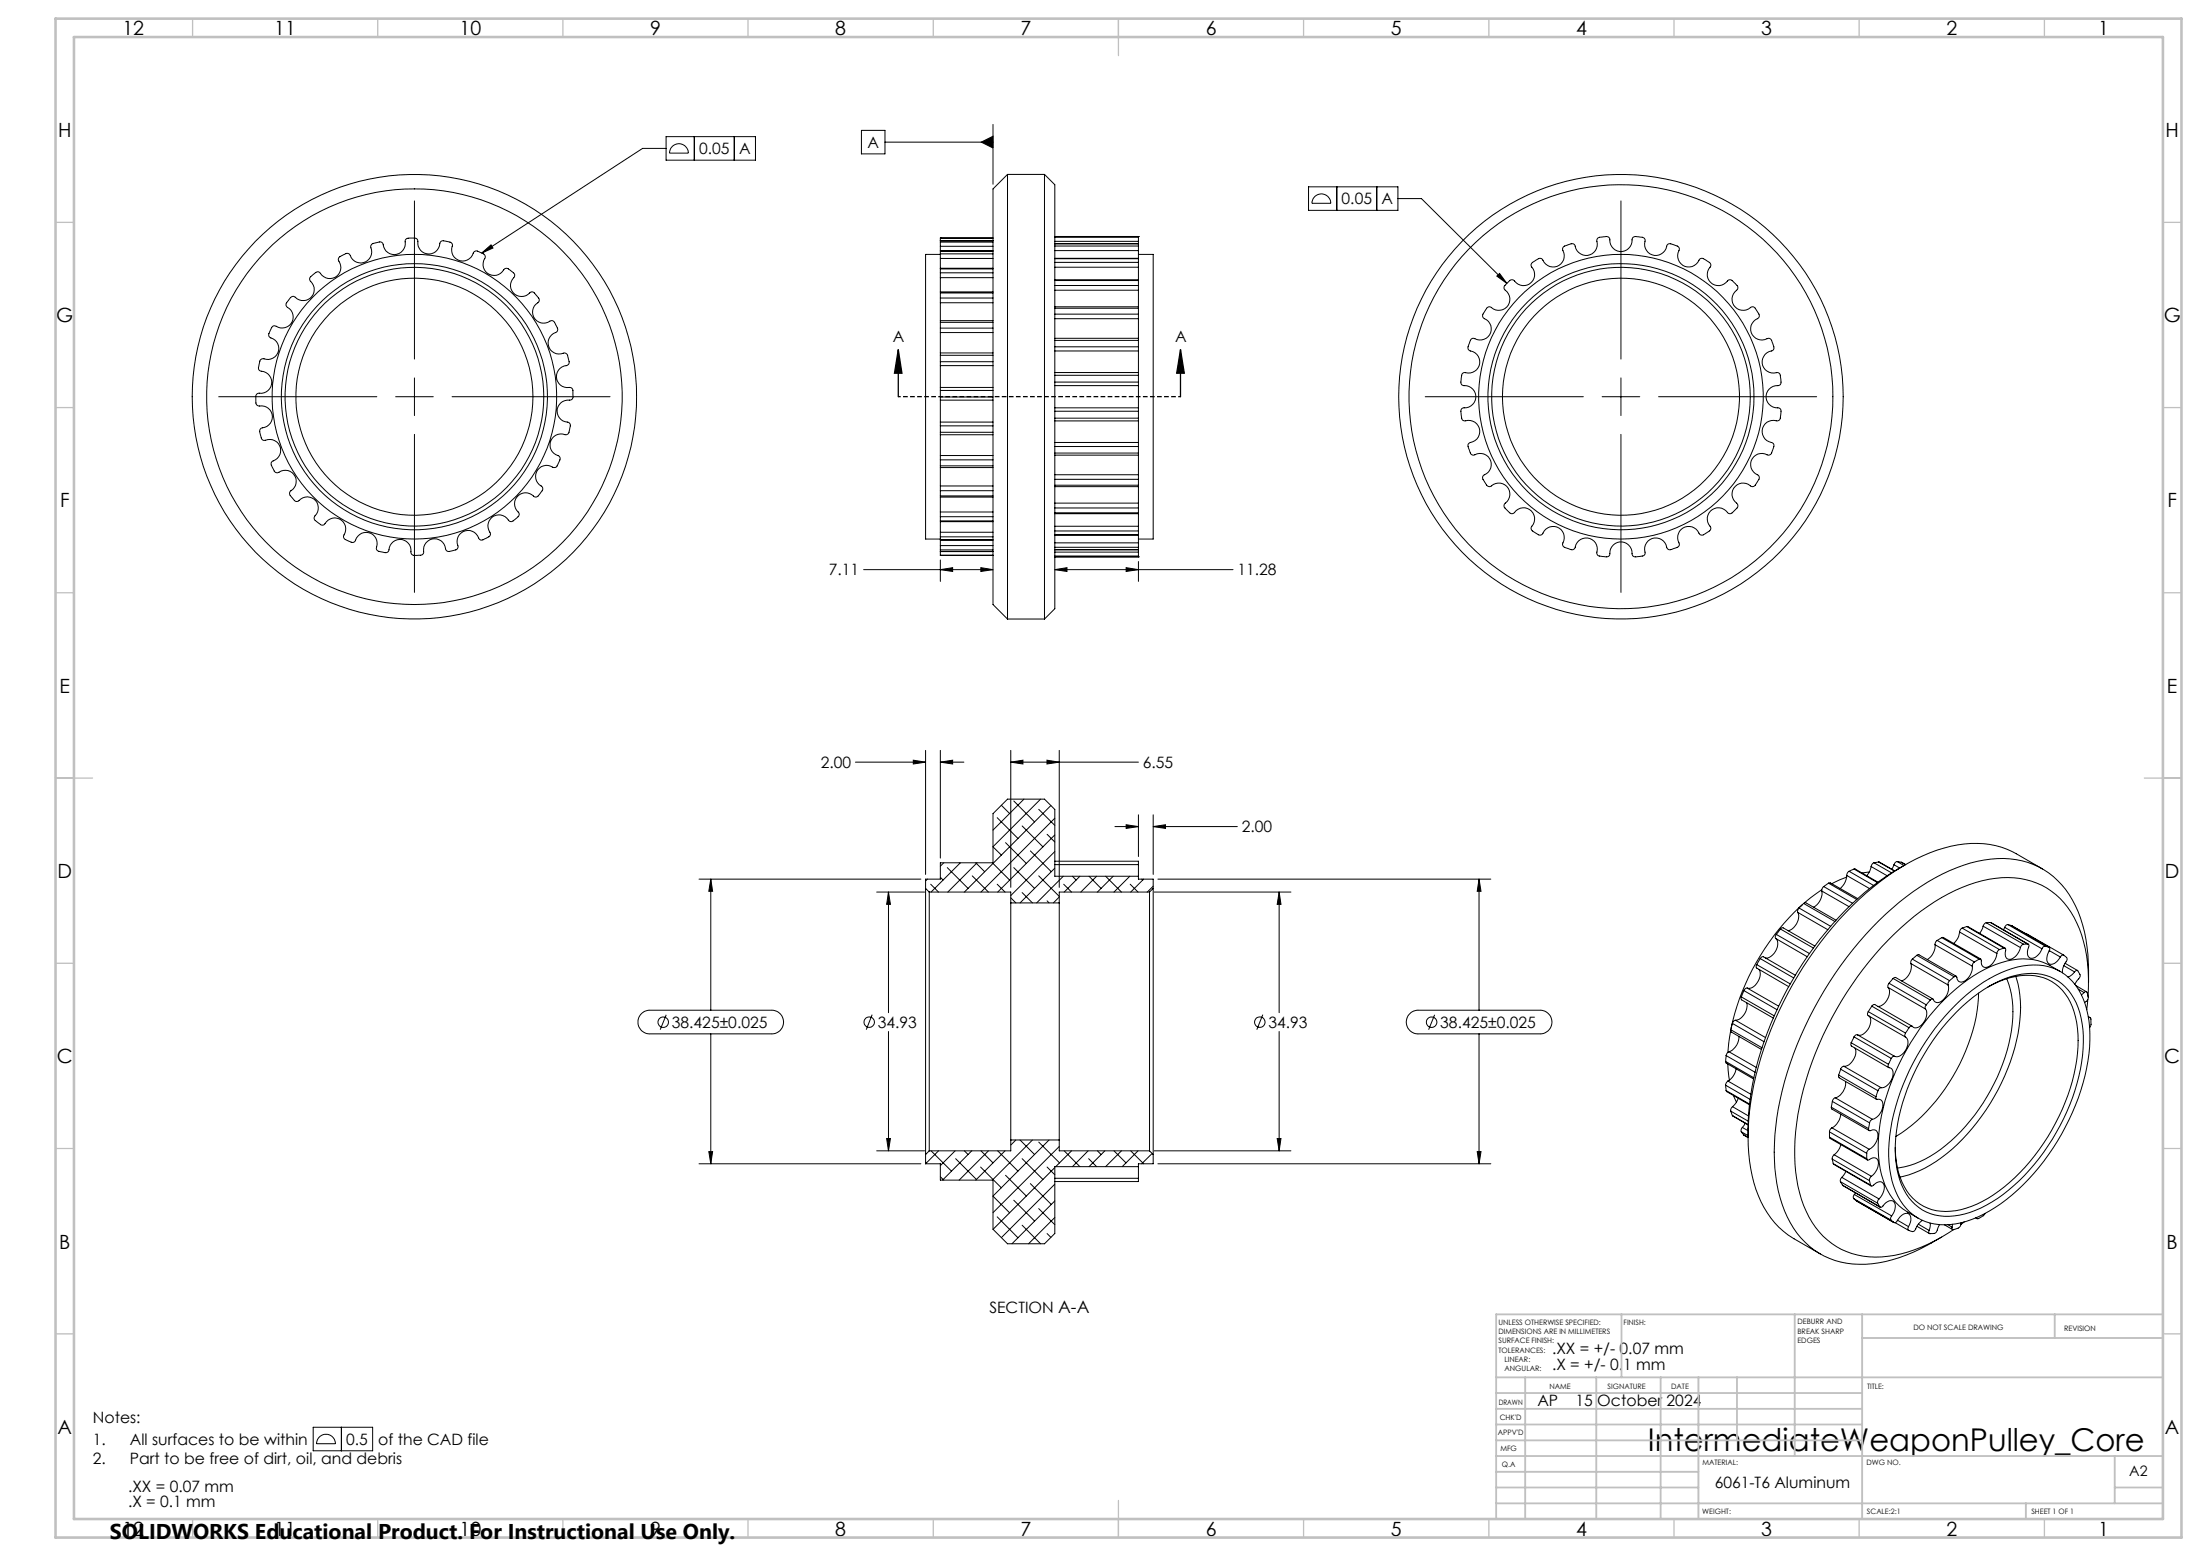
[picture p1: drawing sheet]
<svg xmlns="http://www.w3.org/2000/svg" width="594mm" height="420mm" viewBox="0 0 594 420" stroke-linecap="round" stroke-linejoin="round" font-family="sans-serif">
<g fill="none" stroke="#000" stroke-width=".27">
<path d="M179.8 36.9h24.2v6.3h-24.2zM181.5 39.5a2.54 2.54 0 0 1 2.8-.5 2.54 2.54 0 0 1 1.5 2.3h-5l.2-1.1zM187.5 36.9v6.3M198.3 36.9v6.3M232.6 35.2h6.3v6.3h-6.3zM238.9 38.4h29.2M264.9 38.4l3.2-1.6v3.2zM268.1 33.6v16.1M111.9 54.2v42.7M179.8 40.1h-6.3l-43.4 28.2M272 47.1v120M272 47.1l-3.9 3.9v112.2l3.9 3.9"/>
<path d="M272 47.1h10M282 47.1l2.8 2.8v114.4l-2.8 2.8M282 47.1v120M353.3 50.4h24.1v6.4h-24.1zM355 53a2.55 2.55 0 0 1 2.8-.5 2.55 2.55 0 0 1 1.5 2.4h-5.1l.3-1.1zM360.9 50.4v6.4M371.7 50.4v6.4M377.4 53.6h6.4l23.1 22.9M437.7 54.2v42.7M83.9 74.7l1-.9a.93 .93 0 0 1 1.6 0 3 3 0 0 0 4.4 .8 3 3 0 0 0 .5-4.4 1.78 1.78 0 0 1 1.6-1.5 .96 .96 0 0 1 1.6 .3 3 3 0 0 0 4 1.7 3 3 0 0 0 1.5-4.2 1.85 1.85 0 0 1 1.9-1.1 .92 .92 0 0 1 1.5 .7 3 3 0 0 0 3.5 2.6 3 3 0 0 0 2.4-3.8 2.05 2.05 0 0 1 2.4-.6 .91 .91 0 0 1 1 .9 3 3 0 0 0 2.9 3.4 3 3 0 0 0 3.2-3.2 1.92 1.92 0 0 1 2.2-.2 .96 .96 0 0 1 1 1.3 3 3 0 0 0 2.1 3.9 3 3 0 0 0 3.8-2.4 1.75 1.75 0 0 1 2.1 .4 .96 .96 0 0 1 .8 1.4 3 3 0 0 0 1.2 4.2 3 3 0 0 0 4.1-1.4 1.81 1.81 0 0 1 2.1 .8 .96 .96 0 0 1 .4 1.5 3 3 0 0 0 .2 4.5 3 3 0 0 0 4.4-.5 1.51 1.51 0 0 1 1.7 1 1.07 1.07 0 0 1 .2 1.8 3 3 0 0 0-.8 4.4 3 3 0 0 0 4.4 .5 1.88 1.88 0 0 1 1.5 1.6 .99 .99 0 0 1-.3 1.6 3 3 0 0 0-1.7 4 3 3 0 0 0 4.1 1.5 1.52 1.52 0 0 1 1.1 1.7 1.06 1.06 0 0 1-.6 1.7 3 3 0 0 0-2.6 3.6 3 3 0 0 0 3.8 2.3 1.74 1.74 0 0 1 .6 2.1 .91 .91 0 0 1-1 1.3 3 3 0 0 0-3.3 2.9 3 3 0 0 0 3.1 3.1 1.78 1.78 0 0 1 .2 2.3 .96 .96 0 0 1-1.2 1 3 3 0 0 0-3.9 2.1 3 3 0 0 0 2.4 3.7 1.88 1.88 0 0 1-.4 2.2 .97 .97 0 0 1-1.4 .8 3 3 0 0 0-4.3 1.2 3 3 0 0 0 1.5 4.1 1.58 1.58 0 0 1-.7 1.9 1.07 1.07 0 0 1-1.7 .6 3 3 0 0 0-4.4 .2 3 3 0 0 0 .5 4.4 2.08 2.08 0 0 1-1.4 2 .87 .87 0 0 1-1.4-.1 3 3 0 0 0-4.4-.8 3 3 0 0 0-.5 4.4 1.78 1.78 0 0 1-1.6 1.5 .91 .91 0 0 1-1.6-.3 3 3 0 0 0-4-1.8 3 3 0 0 0-1.5 4.2 1.8 1.8 0 0 1-1.9 1.1 .98 .98 0 0 1-1.5-.6 3 3 0 0 0-3.6-2.6 3 3 0 0 0-2.3 3.7 1.87 1.87 0 0 1-2.1 .7 .99 .99 0 0 1-1.4-1 3 3 0 0 0-2.9-3.3 3 3 0 0 0-3.1 3.1 1.56 1.56 0 0 1-2 .3 1.09 1.09 0 0 1-1.2-1.3 3 3 0 0 0-2.1-3.9 3 3 0 0 0-3.8 2.3 2 2 0 0 1-2.3-.4 .89 .89 0 0 1-.6-1.3 3 3 0 0 0-1.2-4.3 3 3 0 0 0-4.1 1.5 1.84 1.84 0 0 1-2.1-.8 .97 .97 0 0 1-.4-1.6 3 3 0 0 0-.2-4.4 3 3 0 0 0-4.4 .5 1.91 1.91 0 0 1-1.9-1.2 .99 .99 0 0 1 0-1.6 3 3 0 0 0 .8-4.4 3 3 0 0 0-4.4-.5 1.39 1.39 0 0 1-1.3-1.2l-.3-.4a.97 .97 0 0 1 .4-1.6 3 3 0 0 0 1.7-4.1 3 3 0 0 0-4.2-1.4 1.92 1.92 0 0 1-1.1-1.9 .99 .99 0 0 1 .7-1.5 3 3 0 0 0 2.6-3.6 3 3 0 0 0-3.8-2.3 1.81 1.81 0 0 1-.6-2.2 .99 .99 0 0 1 .9-1.3 3 3 0 0 0 3.4-2.9 3 3 0 0 0-3.2-3.1 1.74 1.74 0 0 1-.1-2.2 1 1 0 0 1 1.2-1 3 3 0 0 0 3.9-2.1 3 3 0 0 0-2.4-3.8 1.8 1.8 0 0 1 .4-2.2 .94 .94 0 0 1 1.4-.7 3 3 0 0 0 4.2-1.2 3 3 0 0 0-1.4-4.2 1.88 1.88 0 0 1 .8-2 .98 .98 0 0 1 1.5-.5 3 3 0 0 0 4.5-.1 3 3 0 0 0-.5-4.4l-.1-.6zM130.1 68.3l2.5-2.2 .5 .8zM253.9 68.7h-4v76.8h4"/>
<path d="M253.9 79.1v1.4M253.9 78.8v.3M253.9 74.9v3.9M253.9 73.6v1.3M253.9 72.6v1M253.9 72.4v.2M253.9 69.8v2.6M253.9 68.5v1.3M253.9 67.8v.7M253.9 67.7v.1M253.9 66.5v1.2M253.9 65.4v1.1"/>
<path d="M253.9 65v.4M253.9 64.3v.7M253.9 64.3h.1M253.9 78.8h14.2M253.9 72.4h14.2M253.9 67.7h14.2M253.9 65h14.2M253.9 64.3h14.2M253.9 79.1h14.2M253.9 74.9h14.2M253.9 73.6h14.2M253.9 72.6h14.2"/>
<path d="M253.9 69.8h14.2M253.9 68.5h14.2M253.9 67.8h14.2M253.9 66.5h14.2M253.9 65.4h14.2M253.9 65h.1M284.8 75.5h22.6M284.8 69.7h22.6M284.8 65.8h22.6M284.8 63.8h22.6M284.8 78.3h22.6M284.8 77.1h22.6"/>
<path d="M284.8 75.7h22.6M284.8 72.1h22.6M284.8 70.8h22.6M284.8 69.8h22.6M284.8 67.6h22.6M284.8 66.4h22.6M284.8 65.1h22.6M284.8 64h22.6M307.4 68.7h4v76.8h-4M307.4 78.3v4.5M307.4 77.1v1.2M307.4 75.7v1.4"/>
<path d="M307.4 75.5v.2M307.4 72.1v3.4M307.4 70.8v1.3M307.4 69.8v1M307.4 69.7v.1M307.4 67.6v2.1M307.4 66.4v1.2M307.4 65.8v.6M307.4 64v1.1M307.4 63.8v.2M307.4 63.8h.1M307.4 65.1v.7"/>
<path d="M404.1 74.5l.8-.7 2 2.7zM406.8 76.5l.3-.3a1.09 1.09 0 0 1 1.8-.3 3 3 0 0 0 4.5 .4 3 3 0 0 0 0-4.5 1.41 1.41 0 0 1 1.1-1.5l.5-.2a.96 .96 0 0 1 1.6 .2 3 3 0 0 0 4.3 1.4 3 3 0 0 0 1-4.4 1.41 1.41 0 0 1 1.4-1.2l.5-.1a.97 .97 0 0 1 1.5 .5 3 3 0 0 0 3.8 2.3 3 3 0 0 0 2-4 1.43 1.43 0 0 1 1.7-.9h.4a.96 .96 0 0 1 1.5 .9 3.1 3.1 0 0 0 3.2 3.1 3.1 3.1 0 0 0 2.8-3.5 1.39 1.39 0 0 1 1.8-.5l.5 .1a.94 .94 0 0 1 1.1 1.1 3.1 3.1 0 0 0 2.5 3.8 3.1 3.1 0 0 0 3.5-2.8 1.89 1.89 0 0 1 2.3 .2 .97 .97 0 0 1 .9 1.3 3 3 0 0 0 1.6 4.3 3 3 0 0 0 4-2 1.89 1.89 0 0 1 2.3 .7 1 1 0 0 1 .5 1.5 3 3 0 0 0 .6 4.5 3 3 0 0 0 4.4-1 1.35 1.35 0 0 1 1.6 .8l.4 .3a.96 .96 0 0 1 .2 1.6 3 3 0 0 0-.5 4.5 3 3 0 0 0 4.5 0 1.53 1.53 0 0 1 1.6 1.4 1.08 1.08 0 0 1 0 1.8 3 3 0 0 0-1.4 4.3 3 3 0 0 0 4.3 1 1.41 1.41 0 0 1 1.2 1.4l.2 .5a.97 .97 0 0 1-.5 1.5 3 3 0 0 0-2.4 3.9 3 3 0 0 0 4.1 2 1.43 1.43 0 0 1 .8 1.6v.5a.98 .98 0 0 1-.8 1.4 3 3 0 0 0-3.2 3.2 3 3 0 0 0 3.5 2.8 2.09 2.09 0 0 1 .4 2.5 .86 .86 0 0 1-1.1 1 3.1 3.1 0 0 0-3.8 2.4 3.1 3.1 0 0 0 2.8 3.6 1.89 1.89 0 0 1-.1 2.3 .97 .97 0 0 1-1.4 .8 3 3 0 0 0-4.2 1.6 3 3 0 0 0 1.9 4.1 1.41 1.41 0 0 1-.4 1.8l-.2 .4a1 1 0 0 1-1.6 .5 3 3 0 0 0-4.4 .6 3 3 0 0 0 .9 4.4 1.35 1.35 0 0 1-.8 1.7l-.3 .3a.96 .96 0 0 1-1.6 .2 3 3 0 0 0-4.5-.4 3 3 0 0 0 0 4.5 1.53 1.53 0 0 1-1.3 1.6 1.08 1.08 0 0 1-1.9-.1 3 3 0 0 0-4.3-1.4 3 3 0 0 0-1 4.4 1.98 1.98 0 0 1-1.8 1.3 .97 .97 0 0 1-1.6-.5 3 3 0 0 0-3.8-2.4 3 3 0 0 0-2 4.1 1.94 1.94 0 0 1-2.1 .9 .98 .98 0 0 1-1.4-.9 3 3 0 0 0-3.3-3.1 3 3 0 0 0-2.8 3.5 1.95 1.95 0 0 1-2.3 .4 .94 .94 0 0 1-1.1-1.2 3.1 3.1 0 0 0-2.5-3.8 3.1 3.1 0 0 0-3.5 2.8 1.3 1.3 0 0 1-1.9 0l-.4-.1a.97 .97 0 0 1-.9-1.4 3 3 0 0 0-1.5-4.2 3 3 0 0 0-4.1 1.9 1.41 1.41 0 0 1-1.9-.4l-.3-.2a1.01 1.01 0 0 1-.6-1.6 3 3 0 0 0-.6-4.4 3 3 0 0 0-4.3 1 1.94 1.94 0 0 1-2.1-1.1 .99 .99 0 0 1-.2-1.7 3 3 0 0 0 .5-4.5 3 3 0 0 0-4.5 0 1.53 1.53 0 0 1-1.6-1.3 1.08 1.08 0 0 1 0-1.9 3 3 0 0 0 1.4-4.2 3 3 0 0 0-4.3-1 1.98 1.98 0 0 1-1.4-1.9 .97 .97 0 0 1 .6-1.6 3 3 0 0 0 2.3-3.8 3 3 0 0 0-4-2 1.94 1.94 0 0 1-.9-2.1 .96 .96 0 0 1 .8-1.4 3.1 3.1 0 0 0 3.2-3.2 3.1 3.1 0 0 0-3.5-2.9 1.91 1.91 0 0 1-.4-2.2 .94 .94 0 0 1 1.1-1.2 3.1 3.1 0 0 0 3.8-2.4 3.1 3.1 0 0 0-2.8-3.6 1.82 1.82 0 0 1 .1-2.3 .97 .97 0 0 1 1.4-.9 3 3 0 0 0 4.2-1.5 3 3 0 0 0-1.9-4.1 1.52 1.52 0 0 1 .5-2 1.09 1.09 0 0 1 1.7-.8 3 3 0 0 0 4.5-.5 3 3 0 0 0-1-4.4 1.18 1.18 0 0 1 .6-1.6zM253.9 98.7v5.9M253.9 97.6v1.1M253.9 95.9v1.7M253.9 95.3v.6M253.9 89.8v5.5M253.9 88.6v1.2M253.9 87v1.6M253.9 86.6v.4M253.9 81.7v4.9M253.9 80.5v1.2"/>
<path d="M253.9 95.3h14.2M253.9 86.6h14.2M253.9 98.7h14.2M253.9 97.6h14.2M253.9 95.9h14.2M253.9 89.8h14.2M253.9 88.6h14.2M253.9 87h14.2M253.9 81.7h14.2M253.9 80.5h14.2M284.8 91.3h22.6M284.8 82.8h22.6"/>
<path d="M284.8 94.7h22.6M284.8 93.6h22.6M284.8 91.9h22.6M284.8 86h22.6M284.8 84.8h22.6M284.8 83.2h22.6M307.4 94.7v5.9M307.4 93.6v1.1M307.4 91.9v1.7M307.4 91.3v.6M307.4 86v5.3M307.4 84.8v1.2"/>
<path d="M307.4 83.2v1.6M307.4 82.8v.4M59.1 107.1h42.6M106.8 107.1h10.2M111.9 102v10.2M111.9 117.2v42.7M122.1 107.1h42.6M253.9 105.4v1.8M253.9 107.2v.8M253.9 104.6v.8M253.9 113.9v1.1M253.9 115v1.7"/>
<path d="M253.9 108v5.9M253.9 116.7v.7M253.9 117.4v5.6M253.9 108h14.2M253.9 104.6h14.2M253.9 117.4h14.2M253.9 107.2h14.2M253.9 105.4h14.2M253.9 113.9h14.2M253.9 115h14.2M253.9 116.7h14.2M284.8 104.1h22.6"/>
<path d="M284.8 110.1h22.6M284.8 100.6h22.6M284.8 113.6h22.6M284.8 103.1h22.6M284.8 111h22.6M284.8 101.3h22.6M284.8 112.9h22.6M284.8 119.4h22.6M307.4 103.1v1M307.4 110.1v.9M307.4 101.3v1.8M307.4 111v1.9"/>
<path d="M307.4 100.6v.7M307.4 112.9v.7M307.4 104.1v6M307.4 113.6v5.8M307.4 119.4v1.1M384.8 107.1h42.7M432.6 107.1h10.1M437.7 102v10.2M437.7 117.2v42.7M447.8 107.1h42.7M253.9 123v1.1M253.9 124.1v1.6"/>
<path d="M253.9 125.7v.5M253.9 126.2v5M253.9 131.2v1.3M253.9 132.5v1.4M253.9 133.9v.3M253.9 134.2v4M253.9 138.2v1.3M253.9 139.5v1.1M253.9 126.2h14.2M253.9 134.2h14.2M253.9 123h14.2M253.9 124.1h14.2"/>
<path d="M253.9 125.7h14.2M253.9 131.2h14.2M253.9 132.5h14.2M253.9 133.9h14.2M253.9 138.2h14.2M253.9 139.5h14.2M284.8 122.9h22.6M284.8 131.4h22.6M284.8 138.7h22.6M284.8 120.5h22.6M284.8 122.3h22.6M284.8 128.1h22.6"/>
<path d="M284.8 129.4h22.6M284.8 131h22.6M284.8 135.8h22.6M284.8 137.1h22.6M284.8 138.4h22.6M307.4 120.5v1.8M307.4 122.3v.6M307.4 122.9v5.2M307.4 128.1v1.3M307.4 129.4v1.6M307.4 131v.4M307.4 131.4v4.4"/>
<path d="M307.4 135.8v1.3M307.4 137.1v1.3M307.4 138.4v.3M307.4 138.7v3.3M233.2 153.8h34.9M253.9 140.6v.2M253.9 140.8v2.9M253.9 143.7v1.2M253.9 144.9v.8M253.9 145.7v.1M253.9 145.8v1.5M253.9 147.3v1.1"/>
<path d="M253.9 148.4v.5M253.9 148.9h.1M253.9 149.9h14.2M253.9 153.8l3.3-.6v1.1zM253.9 140.8h14.2M253.9 145.8h14.2M253.9 148.9h14.2M253.9 140.6h14.2M253.9 143.7h14.2M253.9 144.9h14.2M253.9 145.7h14.2M253.9 147.3h14.2"/>
<path d="M253.9 148.4h14.2M253.9 151.1v5.8M264.8 153.2l3.3 .6-3.3 .5zM268.1 148.9h-14.2v1M284.8 153.8l3.3-.6v1.1zM284.8 144.4h22.6M284.8 148.4h22.6M284.8 150.3h22.6M284.8 142h22.6M284.8 143.3h22.6M284.8 144.3h22.6M284.8 146.5h22.6"/>
<path d="M284.8 147.7h22.6M284.8 149h22.6M284.8 150.1h22.6M284.8 153.8h48.1M304.1 153.2l3.3 .6-3.3 .5zM307.4 142v1.3M307.4 143.3v1M307.4 144.3v.1M307.4 144.4v2.1M307.4 146.5v1.2M307.4 147.7v.7M307.4 148.4h.1"/>
<path d="M307.4 149v1.1M307.4 150.1v.2M307.4 150.3h.1M307.4 148.4v.6M307.4 151.6v5.3M272 167.1h10M231 205.7h18.9M246.6 205.2l3.3 .5-3.3 .5zM249.9 202.5v33.5M253.9 205.7l3.3-.5v1zM253.9 202.5v29.1M253.9 205.7h6.3"/>
<path d="M270.4 217.4l2.2 2.2M272.9 205.7l3.3-.5v1zM272.9 202.5v37M272.9 205.7h34.5M273.7 216.2l5.6 5.6M276.5 215.7l-8.4 8.4M280.5 218.5l4.3 4.3M281 215.7l-12.9 12.8 2.3 2.3M282.7 205.2l3.3 .5-3.3 .5zM283.7 217.4l-23.3 23.4M286 202.5v37M307.4 219.9v11.3"/>
<path d="M311.4 219.9v16.1M188.7 237.3h59.9M191.9 237.3l.5 3.3h-1zM191.9 237.3v35.4M249.9 239.8v71.8M249.9 239.8l1 1M250.4 237.3l-.5 .5M251.3 238.7l2.1 2.1M253.9 236.8l.7 .7M254.8 232.9l-.9 .9M255.8 234.2l5.6 5.6M259 232.9l.2 .2"/>
<path d="M259.3 232.9l-7.9 7.9M262.5 236.4l4.4 4.4M263.5 232.9l2.4 2.4M263.8 232.9l-7.9 7.9M267.9 232.9l4.7 4.6M269.2 238.7l2.2 2.1M269.2 220.7l5.6 5.6M271.5 227.5l5.6 5.6M273.7 234.2l5.6 5.6M276 222.9l5.6 5.7M278.2 229.7l5.6 5.6M280.5 236.4l5.5 5.6"/>
<path d="M282.7 225.2l2.1 2.1M284.8 232.5h22.6v.9M284.8 220.9l-19.9 19.9M284.8 225.4l-15.4 15.4M284.8 229.9l-11.9 11.8M284.8 234.3l-9.4 9.4M284.8 233.4h22.6M287.1 236.5l-7.2 7.2M287.2 238.7l2.1 2.1M289.6 236.5l.9 1M291.6 236.5l-4.3 4.3M294 236.5l3.3 3.3"/>
<path d="M296.1 236.5l-4.3 4.3M298.5 236.5l4.3 4.3M300.6 236.5l-4.3 4.3M301 223.1h6.4M304.1 222.6l3.3 .5-3.3 .5zM305 236.5l-4.2 4.3M305.2 238.7l2.1 2.1M307.4 233.4v3.1M307.4 236.5v.8h4v2.5M307.4 236.5h-22.6v-18l-2.8-2.8h-10l-3.9 3.9v13.3h-14.2v4.4h-4v2.5M308.3 237.3l.2 .2M308.8 237.3l-3.5 3.5"/>
<path d="M311.4 239.8v71.8M311.4 223.1l3.3-.5v1zM311.4 239.2l-1.6 1.6M311.4 239.8l-1 1M311.4 223.1h22.7M312.6 237.3h89.9M399.3 237.3l.6 3.3h-1zM399.3 237.3v35.4M492.4 239.3l-.3 .4-.2 .8M492.4 239.3l7.8 4.5M493.7 238.4l-1.3 .9M493.7 238.4l.5-.1 7.4 4.3"/>
<path d="M493.7 238.4l7.6 4.4M498.6 236.7l-4 1.8M498.6 236.3l-.4 1.7-1.3 1.8M498.6 236.3l6.2 3.5M499.3 235.2l-.5 .4-.2 .7M499.3 235.2l6.5 3.8M500.6 234.6l-1.3 .6M500.6 234.6h.3l6.1 3.5M500.6 234.6l6.3 3.6M504.7 235.4l-2 .2M505.2 233.9l-.3 1.2-.9 1.3M505.2 233.9l4.3 2.5"/>
<path d="M506 232.9l-.4 .2-.4 .8M506 232.9l4.7 2.7M507.2 232.7l-1.2 .2M507.2 232.7l4.4 2.4M507.2 232.7l4.3 2.4M511.4 233.4l-.6 1.3M511.4 233.4l1.5 .9M512.3 232.6a.97 .97 0 0 0-.9 .8M512.3 232.6l1.1 .1M512.3 232.6l1.8 1M513.4 232.7l1.1 .7M514.4 233.5a78.3 78.3 0 0 0-27.6 26.4 87 87 0 0 0-14.8 42.6v4.4"/>
<path d="M551.5 234.5l-7.1-4a24.6 24.6 0 0 0-19.5-1.6 61 61 0 0 0-26.5 17.4 98.7 98.7 0 0 0-25.7 51.3l-.5 4.7-.2 4.6M236.7 240.8h12.9M239.9 240.8l.5 3.3h-1zM239.9 240.8v32.5M250.9 240.8v69.8M250.9 240.8h22v2.9M272.9 243.7v64M272.9 242.3l1.4 1.4M272.9 243.7h13.1M276 240.9l2.8 2.8M282.7 243.2l.5 .5M286 243.7v64"/>
<path d="M286 242.1l-1.6 1.6M310.4 240.8v69.8M310.4 240.8h-24.4v2.9M311.6 240.8h36.9M345.4 240.8l.5 3.3h-1.1zM345.4 240.8v32.5M475.3 258.7l-1 1.7M475.3 258.7l.4-.4h.4l8.6 4.9M475.3 258.7l9 5.3M479.5 253.3a3.3 3.3 0 0 1-.9 4.5 2.38 2.38 0 0 1-1.9 .8M479.5 253.3l8.5 5M479.6 252.2a.82 .82 0 0 0-.1 1.1"/>
<path d="M479.6 252.2l8.9 5.2M480.7 250.8l-1.1 1.4M480.7 250.8l.4-.3h.4l8.5 4.9M480.7 250.8l8.9 5.1M485.4 246.3a4 4 0 0 1-2.6 4.9M485.4 246.3l8.1 4.6M485.7 245.1l-.3 .5v.7M485.7 245.1l8.6 4.9M486.7 244.1a63.7 63.7 0 0 0-19.3 33.5M487 243.9l-1.3 1.2M487 243.9l.6-.2 8.1 4.7M487 243.9l8.4 4.8"/>
<path d="M491.9 240.2l-4.7 3.5M491.9 240.5a4.4 4.4 0 0 1-2.2 4.4M491.9 240.5l7.4 4.2M516.3 258.9l-.4 .6v.6M516.3 258.9l10.1 5.8M517.6 257.9l.5-.2 10.1 5.8M517.6 257.9l-1.3 1M517.6 257.9l10 5.7M522.5 255a4.6 4.6 0 0 1-2.1 4M522.5 255l10 5.8M523 253.8l-.3 .4-.2 .8M523 253.8l10.1 5.9"/>
<path d="M524.3 253.1h.4l10.1 5.8M524.3 253.1l-1.3 .7M524.3 253.1l10.1 5.8M529.1 251.6l-.5 1.7-1.1 1.4M529.1 251.6l10.1 5.8M529.8 250.5l-.5 .4-.2 .7M529.8 250.5l10.1 5.8M531 250.1h.3l10.1 5.8M531 250.1l-1.2 .4M531 250.1l10.1 5.8M533.1 259.7l-.4 .3-.2 .8M534.4 258.9l-1.3 .8"/>
<path d="M535.4 250l-.9 1.9M535.4 250l10.1 5.8M536.3 249.1l-.5 .3-.4 .6M536.3 249.1l10 5.8M537.4 249h.2M537.4 249l-1.1 .1M537.4 249l10.3 5.9M539.2 257.4a3.8 3.8 0 0 1-3.4 3.7 2.34 2.34 0 0 1-.9-2.1l-.5-.1M539.9 256.3l-.5 .4-.2 .7M541.1 255.9l-1.2 .4M541.3 250.3l-.4 .7M541.3 250.3l10 5.8"/>
<path d="M542.1 249.6l1.1 .3M542.1 249.6l-.4 .1-.4 .6M542.1 249.6l10.1 5.8M543.2 249.9l10.1 5.8M543.2 249.9h.1M545.5 255.8a4 4 0 0 1-2.9 3.2 1.66 1.66 0 0 1-1.1-2.6v-.4l-.4-.1M546.3 254.9l-.4 .2-.4 .7M546.3 254.9l.8-.1a.54 .54 0 0 1 .7 .1 .54 .54 0 0 1-.1 .8l-.3 1.1a1.41 1.41 0 0 0 .7 1.8 1.41 1.41 0 0 0 1.8-.5l.9-.9 .5-1.1M546.8 252l10.4 5.8M552.2 255.4l-.6 .2-.3 .5M552.2 255.4l1 .3M553.2 255.7a.73 .73 0 0 1 .1 1l-.5 1.2a1.63 1.63 0 0 0 1 2.4 3.5 3.5 0 0 0 2.5-2"/>
<path d="M553.3 256.6l3 1.7M556.3 258.3a.8 .8 0 0 1 .7-.5 .8 .8 0 0 1 .8 .5l.1 .1a.83 .83 0 0 1-.1 1.2l-.8 1.6-.1 1.4M173.1 273.7l.9-.7 1.2-.3h33.2a3.2 3.2 0 0 1 3.2 3.2 3.2 3.2 0 0 1-3.2 3.2h-33a3.2 3.2 0 0 1-2.9-2 3.2 3.2 0 0 1 .6-3.4zM179.9 273.9l-1.6 4M191.9 279.1v35M235.5 273.9l-1.6 4M239.9 278.4v32.2M341 273.9l-1.7 4M345.4 278.4v32.2M380.4 273.8l1-.8 1.3-.3h33.1a3.2 3.2 0 0 1 3.2 3.2 3.2 3.2 0 0 1-3.2 3.2h-32.9a3.2 3.2 0 0 1-2.9-1.9 3.2 3.2 0 0 1 .4-3.4zM387.3 273.9l-1.6 4M399.3 279.1v35"/>
<path d="M467.3 277.9l.1 .7 8.2 4.7M467.3 278.2l-.8 5.8M467.3 277.9l8.4 4.9M467.7 276.2l-.4 1.7M467.7 276.2l8.6 5M468.6 275.4l-.4 .1-.5 .7M468.6 275.4l8.1 4.7M469.5 279.8a4.3 4.3 0 0 1-2.7 4.1M470.1 269.1l.2 .8 8.5 4.9M470.1 269.1l8.9 5.1M470.9 267.4l-.8 1.7M470.9 267.4l8.9 5.1"/>
<path d="M471.6 270.7a4 4 0 0 1-3 4.7M471.8 266.7a.87 .87 0 0 0-.9 .7M471.8 266.7l8.4 4.9M474.3 260.4l-.1 .3 .1 .6 8.7 5M474.3 260.4l9.1 5.2M474.9 261.7a3.8 3.8 0 0 1-2.8 5.1l-.3-.1M500.6 279.9l-.8 1.6M500.6 279.9l10 5.8M501.5 279.3l-.6 .2-.3 .4M501.5 279.3l10.1 5.8M504.4 273.1l-.2 .5 .2 .5 10.1 5.8M504.4 273.1l10.1 5.8"/>
<path d="M504.6 274.2a3.4 3.4 0 0 1-1 4.5 1.81 1.81 0 0 1-2.1 .6M505.4 271.6l.7-.5 10.2 5.9M505.4 271.6l-1 1.5M505.4 271.6l10 5.8M509.8 266.5a3.9 3.9 0 0 1-2 5.1l-.8 .1M509.8 266.5l10.1 5.9M510 265.4l-.3 .8 .1 .3M510 265.4l10.1 5.8M511.1 264.1l.7-.2 10.1 5.7M511.1 264.1l-1.1 1.3M511.1 264.1l10.1 5.8M514.5 279.9a2.73 2.73 0 0 1-.1 3.7l-.8 1a1.97 1.97 0 0 1-2 .5"/>
<path d="M514.5 278.9a.73 .73 0 0 0 0 1M515.4 277.4l-.9 1.5M515.9 260.1a4.2 4.2 0 0 1-2.5 4.7M515.9 260.1l10.1 5.8M519.9 272.4a3.8 3.8 0 0 1-2.9 5l-.6-.3a.64 .64 0 0 0-1 .3M520.1 271.2a.91 .91 0 0 0-.2 1.2M521.2 269.9l-1.1 1.3M526 265.9a4.1 4.1 0 0 1-2.8 4.7 1.58 1.58 0 0 1-1.4-1l-.6 .3M526.4 264.7l-.3 .4-.1 .8M527.6 263.6l-1.2 1.1M528 271.3a35.6 35.6 0 0 1 18.2-10.6 14.1 14.1 0 0 1 16.8 10.2 37.4 37.4 0 0 1-.6 21.4 61.3 61.3 0 0 1-23.7 33.6 23.7 23.7 0 0 1-16.3 4.5 14 14 0 0 1-11.1-10.2 36.6 36.6 0 0 1 .5-21.4 64 64 0 0 1 16.2-27.5zM528.4 273.1a32.9 32.9 0 0 1 17.5-10.2 13.2 13.2 0 0 1 15.2 9.1 34.3 34.3 0 0 1-.3 20.4 58.3 58.3 0 0 1-21.4 31.1 23.3 23.3 0 0 1-15.7 4.7 13.3 13.3 0 0 1-10.8-9.8 36.4 36.4 0 0 1 1.4-22.6 61.1 61.1 0 0 1 14.1-22.7z"/>
<path d="M532.5 260.8a4.2 4.2 0 0 1-2.9 4.3 1.74 1.74 0 0 1-1.4-1.6l-.6 .1M534.2 268.1a49.9 49.9 0 0 1-11.5 29.1 42 42 0 0 1-10.8 9.6M536.8 266.4a19.3 19.3 0 0 1 15-2.5 13.6 13.6 0 0 1 8.6 10.6 39.1 39.1 0 0 1-2.8 23 54.4 54.4 0 0 1-20.8 25.9 20 20 0 0 1-15.2 3.1 13.5 13.5 0 0 1-9-10l-.6-3-.3-3.7M541.8 264.2a27.4 27.4 0 0 1 .6 17.5 50.8 50.8 0 0 1-21.2 30.4l-2.8 1.4a20.8 20.8 0 0 1-6.1 1.8M544.3 263.5a32.8 32.8 0 0 1-.3 19.3 56.4 56.4 0 0 1-21.3 30.7l-4.4 2.5-2.9 1.1-2.4 .6M556.3 262.3a17.2 17.2 0 0 0-17.4-2 48.5 48.5 0 0 0-21.8 19.3 56.9 56.9 0 0 0-10 30.9 21.3 21.3 0 0 0 5.7 15l2 1.5 3.1 1.8M557.2 260.6l2.9 1.7M557.6 260l3.3 2M560.1 262.3l-.8 .9-1 .5M560.1 262.3a.59 .59 0 0 1 .7-.4 .59 .59 0 0 1 .5 .7l.1 .2a1.01 1.01 0 0 1-.2 1.4l-1 1.5M560.5 266l2.9 1.7M561.1 267l1.6 .9"/>
<path d="M562.7 267.9l-.7 .6M562.7 267.9a.51 .51 0 0 1 .7-.2 .51 .51 0 0 1 .2 .7l.2 .9-.1 .5-.8 .8M563.7 269.8l-.3 2.7M563.8 268.9a38.2 38.2 0 0 0-4.6-22.6 20.4 20.4 0 0 0-22.2-9 51.9 51.9 0 0 0-25.5 14.8 92 92 0 0 0-26.4 51.1 43.1 43.1 0 0 0 2.6 23.8 20.1 20.1 0 0 0 22 12.1 41.7 41.7 0 0 0 17.7-7.2M563.8 274.4l.6 .3M563.9 274.8a.48 .48 0 0 1 .6 0 .48 .48 0 0 1 .1 .6v1.1l-.4 .8M563.9 265.2a43.7 43.7 0 0 0-3.5-20.7 21.7 21.7 0 0 0-24.7-12.4 51.3 51.3 0 0 0-24.7 13 98.5 98.5 0 0 0-31.3 56.6 47.3 47.3 0 0 0 2.9 26.8 21.5 21.5 0 0 0 22.9 12.6 45.7 45.7 0 0 0 18.7-7.2M465.9 286.5l.2 .5 7.4 4.2M465.9 292.9l.2 1.5M465.9 286.5l7.6 4.4M465.9 292.9l6.6 3.8M466.1 284.9l-.2 1.6"/>
<path d="M466.1 294.4l.1 .3 6.1 3.5M466.1 284.9l7.8 4.5M466.1 294.4l6.3 3.6M466.5 287.2l.4 4.4M466.5 291.8l-.4 .5-.2 .6M466.5 291.8l6.2 3.6M466.8 283.9l-.5 .4-.2 .6M466.8 283.9l7.4 4.2M467.3 299.9l.4 1.2M467.3 299.9l4.7 2.7M467.8 298.7l-.5 .8v.4M467.8 298.7l4.3 2.5"/>
<path d="M468 295.7l.8 1.8M468.7 288.5l-.2 1-.6 1.1-1.4 1.2M469.3 296.5l-.7 1.3-.8 .9M494.5 298.9l.1 .5 10.1 5.8M494.5 298.9l10 5.7M494.7 297.3l-.2 1.6M494.7 297.3l10.1 5.8M495.5 296.3l-.4 .2-.4 .8M495.5 296.3l10.1 5.8M496.5 290.2l.1 .7 10 5.8M496.5 290.2l10 5.8M497 288.6l-.5 1.6"/>
<path d="M497 288.6l10 5.8M497.8 287.8l-.5 .2-.3 .6M497.8 287.8l10.1 5.8M498.3 291.9a4.2 4.2 0 0 1-2.8 4.4M499.8 281.5v.8l10.1 5.9M499.8 281.5l10.1 5.8M500.8 282.9a3.9 3.9 0 0 1-3 4.9M506.5 296a.43 .43 0 0 0 0 .5 .43 .43 0 0 0 .4 .2 1.37 1.37 0 0 1 1.4 .6 1.37 1.37 0 0 1 .1 1.4 4.2 4.2 0 0 1-2.8 3.4M507 294.4l-.5 1.6M507.9 293.6l-.5 .2-.4 .6M509.9 287.3a.6 .6 0 0 0 .2 .9 1.49 1.49 0 0 1 1 2 3.9 3.9 0 0 1-3.2 3.4M510.6 285.7l-.7 1.6"/>
<path d="M511.6 285.1a.77 .77 0 0 0-1 .6M188.7 314.1h59.9M191.4 310.9h1l-.5 3.2zM236.7 310.6h12.9M239.4 307.3h1l-.5 3.3zM249.9 314.1h4v4.4h14.2v13.3l3.9 3.9h10l2.8-2.8v-18h22.6M249.9 313.6l.3 .3M249.9 311.6v2.5M250.9 310.6l-1 1M251.4 310.6l5.5 5.5M253.4 310.6l-3.5 3.5M253.9 317.6l.9 .9"/>
<path d="M257.9 310.6l-4 4M258 312.8l5.6 5.6M260.4 310.6l1 1M262.4 310.6l-7.9 7.9M264.8 315l5.6 5.6M264.9 310.6l3.2 3.3M266.9 310.6l-7.9 7.9M269.4 310.6l5.4 5.5M271.4 310.6l-7.9 7.9M271.5 317.2l5.6 5.6M272.9 307.7v2.9h-22M272.9 307.7h13.1"/>
<path d="M274.3 307.7l-1.4 1.4M275.4 307.7l3.9 3.9M276 312.8l5.6 5.6M278.2 319.5l5.6 5.6M278.8 307.7l-10.9 10.8M280.5 308.3l5.6 5.6M282.7 315l2.1 2.1M283.2 307.7l-15.1 15.1 4.5 4.6M284.8 315.2l-16.7 16.6M284.8 319.6l-14.4 14.5M284.8 318h22.6M286 309.5l-17.9 17.8"/>
<path d="M286 307.7v2.9h24.4M287.3 310.6l4.3 4.3M289.3 310.6l-4.3 4.3M293.8 310.6l-4.2 4.3M293.9 312.8l2.2 2.1M296.3 310.6l1 1M298.3 310.6l-4.3 4.3M300.8 310.6l3.2 3.3M302.8 310.6l-4.3 4.3M305.3 310.6l3.5 3.5M307.3 310.6l-4.3 4.3M307.4 314.9v3.1"/>
<path d="M307.4 318v.9h-22.6M310.4 310.6l1 1M311.1 311.3l-2.8 2.8M311.4 311.6v2.5h-4v.8M311.6 310.6h36.9M312.6 314.1h89.9M344.8 307.3h1.1l-.5 3.3zM398.9 310.9h1l-.6 3.2zM467.7 301.1l4.3 2.6M467.7 301.1l4.3 2.4M470.1 305.5l.8 .9M470.1 305.5l1.9 1"/>
<path d="M470.4 304.3l-.3 .5v.7M470.4 304.3l1.6 .9M470.9 306.4l1.1 .6zM471.2 303.2l-.8 1.1M472 306.9a35.8 35.8 0 0 0 6.2 21.9 21.6 21.6 0 0 0 6.2 5.6l7.1 4.1M494 305.5v1.4M494 306.9l.1 .4 10.1 5.8M494 305.5l10 5.8M494 306.9l10 5.9M494.6 304.4l-.4 .3-.2 .8M494.6 304.4l10.1 5.8M494.7 312.9l.3 1.2"/>
<path d="M494.7 312.9l10.1 5.8M495 314.1l10.2 6M495 314.1l10 5.8M495.2 311.7l-.4 .5-.1 .7M495.2 311.7l10.1 5.8M496.9 319l.6 .9M496.9 319l10.1 5.8M497 300.7a4.7 4.7 0 0 1-2.4 3.7M497 308.9l-.6 1.5-1.2 1.3M497.3 317.8l-.3 .4-.1 .8M497.3 317.8l10 5.8M497.5 319.9l10.1 5.9"/>
<path d="M497.5 319.9l10 5.8M498.4 316.2l-1.1 1.6M504 312.8a.39 .39 0 0 0 .3 .3 .39 .39 0 0 0 .4-.1 1.42 1.42 0 0 1 1.9-.3 1.42 1.42 0 0 1 .5 1.8l-.6 1.7-1.2 1.3M504 311.3v1.5M504.5 304.6a.41 .41 0 0 0 .1 .5 .41 .41 0 0 0 .5 .1 1.36 1.36 0 0 1 1.6 .1 1.36 1.36 0 0 1 .3 1.7l-.3 1.1-.7 1.1-1.3 1M504.7 310.2l-.5 .5-.2 .6M504.8 318.7l.2 1.2M504.8 303.1l-.3 1.5M505 319.9a.45 .45 0 0 0 .5 .3 .45 .45 0 0 0 .4-.3l.4-.4a1.42 1.42 0 0 1 1.9-.4 1.42 1.42 0 0 1 .5 1.8l-.6 1.7-.8 1M505.3 317.5l-.4 .5-.1 .7M505.6 302.1l-.5 .4-.3 .6M269.2 328.5l5.6 5.6"/>
<path d="M273.7 324l5.6 5.6M276 330.7l5 5M280.5 326.2l4.3 4.4M282.7 333l1 1M284.8 324.1l-11.6 11.6M284.8 328.6l-7.1 7.1M500.5 323.6l.8 .6M500.5 323.6l10.1 5.7M500.7 322.4a.89 .89 0 0 0-.2 1.2M500.7 322.4l10.1 5.8M501 322l-.3 .4M501.3 324.2l10.1 5.8"/>
<path d="M501.3 324.2h.1M507 324.8l.5 .9M507.3 323.6l-.3 .6v.6M507.5 325.7a.54 .54 0 0 0 .9-.2l.8-.9a1.42 1.42 0 0 1 1.9-.4 1.42 1.42 0 0 1 .6 1.8l-.3 1.1-.6 1.1M510.6 329.3l.8 .7M510.8 328.2l-.4 .8 .2 .3M511.4 330l.6-.1a5.2 5.2 0 0 1 2.7-2.4 1.42 1.42 0 0 1 1.2 1.9l-.6 1.7M511.7 330l3.6 2.1M512.3 329.4l3 1.7M517.6 331l3.3 2M517.9 330.4l2.9 1.7M519.1 329.4a7.9 7.9 0 0 0-2.2 2.9 1.43 1.43 0 0 1-1.8-.6l.2-.6"/>
<path d="M521.1 330.1l.1 .9-.4 1.1M523.7 330.6l-.6 1.4a1.52 1.52 0 0 1-2.3 .7v-.6M525 330.6l2.2 1.3M526 330.6l1 .6M527.2 330.5l-.2 .7M529.5 330a1.91 1.91 0 0 1-2.4 1.8l-.1-.6M530.3 329.8l-.9 .7M533.4 328.7l.4 .2M536 327.5a3.2 3.2 0 0 1-2.2 1.4l-.2-.2M84.6 385.3h16v6.3h-16zM86.3 387.9a2.53 2.53 0 0 1 2.7-.6 2.53 2.53 0 0 1 1.6 2.4h-5.1l.2-1.1zM92.2 385.3v6.3"/>
<circle cx="111.9" cy="107.1" r="38.4"/>
<circle cx="111.9" cy="107.1" r="32"/>
<circle cx="111.9" cy="107.1" r="60"/>
<circle cx="111.9" cy="107.1" r="35.9"/>
<circle cx="111.9" cy="107.1" r="56.1"/>
<circle cx="111.9" cy="107.1" r="34.9"/>
<circle cx="437.6" cy="107.1" r="38.4"/>
<circle cx="437.6" cy="107.1" r="57.2"/>
<circle cx="437.7" cy="107.1" r="35.9"/>
<circle cx="437.7" cy="107.1" r="34.9"/>
<circle cx="437.7" cy="107.1" r="60"/>
<circle cx="437.7" cy="107.1" r="32"/>
<circle cx="179.1" cy="275.9" r="1.42"/>
<circle cx="234.7" cy="275.9" r="1.41"/>
<circle cx="340.1" cy="275.9" r="1.41"/>
<circle cx="386.5" cy="275.9" r="1.42"/>
</g>
<path d="M242.5 94.4l1 6.3h-2zM242.5 94.4v12.7M318.7 94.4l1.1 6.3h-2.1zM318.7 94.4v12.7" fill="none" stroke="#000" stroke-width=".35"/>
<path d="M318.8 107.1h-76.3" fill="none" stroke="#000" stroke-width=".35" stroke-dasharray="1.3 .6" stroke-dashoffset=".6" stroke-linecap="butt"/>
<g fill="none" stroke="#c0c0c0" stroke-width=".35">
<path d="M52 5v5M102 5v5M152 5v5M202 5v5M252 5v5M302 5v10M352 5v5M402 5v5M452 5v5M502 5v5M552 5v5M15 60h5"/>
<path d="M584 60h5M15 110h5M584 110h5M15 160h5M584 160h5M15 210h10M579 210h10M15 260h5M584 260h5M15 310h5M584 310h5M15 360h5"/>
<path d="M584 360h5M52 410v5M102 410v5M152 410v5M202 410v5M252 410v5M302 405v10M352 410v5M402 410v5M452 410v5M502 410v5M552 410v5"/>
</g>
<g fill="none" stroke="#c0c0c0" stroke-width=".5">
<path d="M437.8 354.8v17M484.6 354.8v38.2M502.8 354.8v55.2M554.8 354.8v6.4M584 354.8h-180v55.2M404 371.8h180M404 376h98.8M411.8 371.8v38.2M431 371.8v38.2M448.4 371.8v38.2M458.6 371.8v38.2M469 371.8v17"/>
<path d="M502.8 361.2h81.2M404 388.8h98.8M404 384.5h98.8M404 380.3h98.8M404 397.3h54.6M404 393h180M571 393v12.8M404 405.8h180M404 401.5h54.6M547 405.8v4.2M571 401.5h13"/>
</g>
<path d="M15 5h574v410h-574zM20 10h564v400h-564z" fill="none" stroke="#c0c0c0" stroke-width=".7"/>
<g fill="#000">
<path d="M130.1 68.3l2.5-2.2 .5 .8zM304.1 153.2l3.3 .6-3.3 .5zM284.8 153.8l3.3-.6v1.1zM264.8 153.2l3.3 .6-3.3 .5zM253.9 153.8l3.3-.6v1.1zM264.9 38.4l3.2 1.6v-3.2zM404.1 74.5l.8-.7 2 2.7zM191.9 237.3l.5 3.3h-1zM191.4 310.9h1l-.5 3.2zM399.3 237.3l.6 3.3h-1zM398.9 310.9h1l-.6 3.2zM239.9 240.8l.5 3.3h-1zM239.4 307.3h1l-.5 3.3zM345.4 240.8l.5 3.3h-1.1zM344.8 307.3h1.1l-.5 3.3zM282.7 205.2l3.3 .5-3.3 .5zM272.9 205.7l3.3-.5v1zM253.9 205.7l3.3-.5v1zM246.6 205.2l3.3 .5-3.3 .5zM304.1 222.6l3.3 .5-3.3 .5zM311.4 223.1l3.3-.5v1z"/>
<path d="M318.7 94.4l1.1 6.3h-2.1zM242.5 94.4l1 6.3h-2z"/>
</g>
<text font-size="8.5" x="444.9" y="391.7">IntermediateWeaponPulley_Core</text>
<text font-size="5.8" x="29.7" y="415.3">SOLIDWORKS Educational Product. For Instructional Use Only.</text>
<g font-size="5.3">
<text x="33.1" y="9.5">12</text>
<text x="74.1" y="9.5">11</text>
<text x="124.1" y="9.5">10</text>
<text x="175.5" y="9.5">9</text>
<text x="225.5" y="9.5">8</text>
<text x="275.5" y="9.5">7</text>
<text x="325.5" y="9.5">6</text>
<text x="375.5" y="9.5">5</text>
<text x="425.5" y="9.5">4</text>
<text x="475.5" y="9.5">3</text>
<text x="525.5" y="9.5">2</text>
<text x="566.5" y="9.5">1</text>
<text x="15.7" y="37">H</text>
<text x="584.7" y="37">H</text>
<text x="15.2" y="87">G</text>
<text x="584.2" y="87">G</text>
<text x="16.2" y="137">F</text>
<text x="585.2" y="137">F</text>
<text x="16.1" y="187">E</text>
<text x="585.1" y="187">E</text>
<text x="15.5" y="237">D</text>
<text x="584.5" y="237">D</text>
<text x="15.4" y="287">C</text>
<text x="584.4" y="287">C</text>
<text x="16" y="337">B</text>
<text x="585" y="337">B</text>
<text x="15.5" y="387">A</text>
<text x="584.5" y="387">A</text>
<text x="33.1" y="414.5">12</text>
<text x="74.1" y="414.5">11</text>
<text x="124.1" y="414.5">10</text>
<text x="175.5" y="414.5">9</text>
<text x="225.5" y="414.5">8</text>
<text x="275.5" y="414.5">7</text>
<text x="325.5" y="414.5">6</text>
<text x="375.5" y="414.5">5</text>
<text x="425.5" y="414.5">4</text>
<text x="475.5" y="414.5">3</text>
<text x="525.5" y="414.5">2</text>
<text x="566.5" y="414.5">1</text>
</g>
<g font-size="4.2">
<text x="188.8" y="41.7">0.05</text>
<text x="199.6" y="41.7">A</text>
<text x="234.2" y="39.9">A</text>
<text x="362.2" y="55.2">0.05</text>
<text x="373" y="55.2">A</text>
<text x="241.1" y="92.4">A</text>
<text x="317.3" y="92.4">A</text>
<text x="223.8" y="155.3">7.11</text>
<text x="334.1" y="155.3">11.28</text>
<text x="221.6" y="207.3">2.00</text>
<text x="308.6" y="207.3">6.55</text>
<text x="335.3" y="224.7">2.00</text>
<text x="181.4" y="277.4">38.425±0.025</text>
<text x="237" y="277.4">34.93</text>
<text x="342.5" y="277.4">34.93</text>
<text x="388.9" y="277.4">38.425±0.025</text>
<text x="267.1" y="354.4">SECTION A-A</text>
<text x="419.1" y="365.6">.XX = +/- 0.07 mm</text>
<text x="419.1" y="369.8">.X = +/- 0.1 mm</text>
<text x="25.1" y="384">Notes:</text>
<text x="415.1" y="379.4">AP</text>
<text x="425.4" y="379.4">15 October 2024</text>
<text x="25.1" y="390">1.</text>
<text x="35.1" y="390">All surfaces to be within</text>
<text x="93.5" y="390">0.5</text>
<text x="102.1" y="390">of the CAD file</text>
<text x="25.1" y="395.1">2.</text>
<text x="35.1" y="395.1">Part to be free of dirt, oil, and debris</text>
<text x="463" y="401.6">6061-T6 Aluminum</text>
<text x="34.6" y="402.7">.XX = 0.07 mm</text>
<text x="34.6" y="406.9">.X = 0.1 mm</text>
</g>
<text font-size="3.9" x="574.9" y="398.5">A2</text>
<g font-size="2">
<text x="404.6" y="357.6">UNLESS OTHERWISE SPECIFIED:</text>
<text x="438.4" y="357.6">FINISH:</text>
<text x="485.3" y="357.5">DEBURR AND</text>
<text x="485.3" y="360">BREAK SHARP</text>
<text x="516.6" y="359">DO NOT SCALE DRAWING</text>
<text x="557.3" y="359.2">REVISION</text>
<text x="404.6" y="360.1">DIMENSIONS ARE IN MILLIMETERS</text>
<text x="404.6" y="362.6">SURFACE FINISH:</text>
<text x="404.6" y="365.1">TOLERANCES:</text>
<text x="485.3" y="362.5">EDGES</text>
<text x="406.2" y="367.6">LINEAR:</text>
<text x="406.2" y="370.1">ANGULAR:</text>
<text x="418.3" y="375">NAME</text>
<text x="434" y="374.9">SIGNATURE</text>
<text x="451.2" y="374.9">DATE</text>
<text x="504.1" y="374.9">TITLE:</text>
<text x="404.6" y="379.1">DRAWN</text>
<text x="404.9" y="383.3">CHK'D</text>
<text x="404.4" y="387.4">APPV'D</text>
<text x="405.1" y="391.8">MFG</text>
<text x="405.5" y="396">Q.A</text>
<text x="459.6" y="395.5">MATERIAL:</text>
<text x="504" y="395.5">DWG NO.</text>
<text x="459.6" y="408.5">WEIGHT:</text>
<text x="504.1" y="408.6">SCALE:2:1</text>
<text x="548.5" y="408.6">SHEET 1 OF 1</text>
</g>
</svg>
